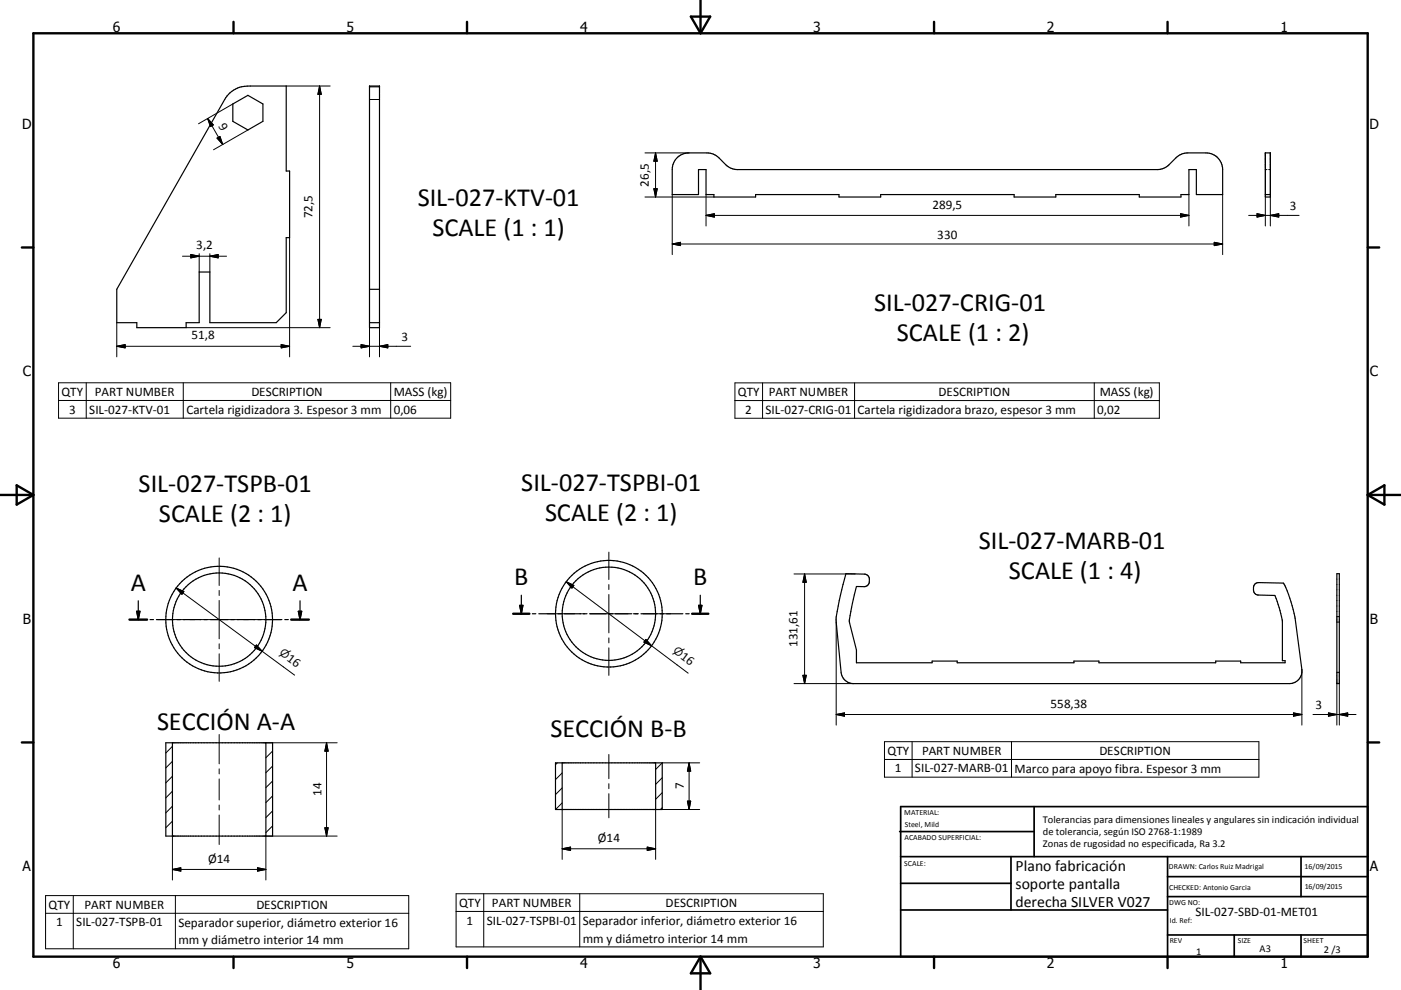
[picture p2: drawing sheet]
<svg xmlns="http://www.w3.org/2000/svg" width="420mm" height="297mm" viewBox="0 0 420 297" stroke-linecap="round" stroke-linejoin="round" font-family="sans-serif">
<g fill="none" stroke="#000" stroke-width=".36">
<path d="M69 27.8a8.1 8.1 0 0 1 6-2h10.8v25.5h1v20h-1v22.5l-3 3h-19.9v-15.2h-3.2v15.2h-3.9v1.5h-14.8v-1.5h-6v-10l32.4-56.9zM69.8 31.2l4.5-2.6 4.5 2.6v5.2l-4.5 2.6-4.5-2.6zM110.8 25.8h3v72.5h-3zM110.8 26h3M202.8 47.5a5.1 5.1 0 0 1 3.7-1.6h5.5a5.1 5.1 0 0 1 3.5 1.4l2.1 2.1a5 5 0 0 0 3.5 1.5h125.9a4.9 4.9 0 0 0 3.5-1.5l2.1-2.1a5.1 5.1 0 0 1 3.5-1.4h5.5a5 5 0 0 1 5 5v7.5h-7.9v-7.5h-2.3v7.5h-2.3v.7h-12.5v-.7h-25.1v.7h-12.5v-.7h-40v.7h-12.5v-.7h-25v.7h-12.5v-.7h-2.3v-7.5h-2.3v7.5h-7.9l.1-8.1 .4-1.5zM379.4 45.9h1.5v13.2h-1.5zM379.4 58.4h1.5M110.8 96.8h3M110.8 86.8h3M156.3 178.6v5.5M210 178.6v5.5M253.6 172.1l5.6 .1a1.92 1.92 0 0 1 1.5 2 1.92 1.92 0 0 1-1.6 1.8h-2.3a50.3 50.3 0 0 0-2.1 10.6l2.1 8.4v3.8h22.7v-.5h7.5v.5h35v-.5h7.5v.5h35v-.5h7.5v.5h13.3v-.6h-.8v-11.9l-1.9-6.8-.4-.9-4.9-.1a1.91 1.91 0 0 1-1.5-1.9 1.91 1.91 0 0 1 1.6-1.8l7.4 .1a38.9 38.9 0 0 1 3.5 10.7l2 15.2a3.8 3.8 0 0 1-3.7 4.3h-130.7a3.8 3.8 0 0 1-3.7-3.4l-1.5-15.1a68.8 68.8 0 0 1 2.9-14.5z"/>
<path d="M400.8 172.1h.7v33h-.7zM38.8 185.9h5.3M41 183.4h1l-.5 2.5zM41.5 180.2v5.7M45 185.9h1M46.9 185.9h5.3M53.1 185.9h1M55 185.9h5.3M61.1 185.9h1.1M63.1 185.9h5.3M69.2 185.9h1.1M71.2 185.9h5.2"/>
<path d="M77.3 185.9h1.1M79.2 185.9h5.3M85.4 185.9h1M87.3 185.9h5.3M89.4 183.4h1.1l-.6 2.5zM89.9 180.2v5.7M153.9 184.1h4.8M155.8 181.6h1l-.5 2.5zM159.6 184.1h1M161.5 184.1h4.9M167.3 184.1h1M169.2 184.1h4.9"/>
<path d="M174.9 184.1h1.1M176.9 184.1h4.8M182.6 184.1h1M184.5 184.1h4.9M190.3 184.1h1M192.2 184.1h4.8M197.9 184.1h1.1M199.8 184.1h4.9M205.6 184.1h1M207.5 184.1h4.9M209.4 181.6h1l-.4 2.5zM49.7 222.8h32v28h-32z"/>
<path d="M51.7 222.8v28M79.7 222.8v28M166.5 228.9h32v14h-32zM168.5 228.9v14M196.6 228.9v14"/>
<circle cx="65.7" cy="185.9" r="16"/>
<circle cx="65.7" cy="185.9" r="14"/>
<circle cx="182.5" cy="184.1" r="14"/>
<circle cx="182.5" cy="184.1" r="16"/>
</g>
<g fill="none" stroke="#000" stroke-width=".3">
<path d="M62.3 35.6l4.5 7.8M62.3 35.6l1.7 1.9-.9 .5zM69.8 31.2l-10.3 5.9M74.3 39l-10.3 5.9M85.8 25.8h13.2M95.8 25.8v72.5M95.8 25.8l.5 2.5h-1zM110.8 29.9h3M65.1 41.4l.8-.5 .9 2.5zM193.4 45.9h13.1M193.4 59.1h20.6M196 56.6h1l-.5 2.5z"/>
<path d="M196.5 45.9v13.2M196.5 45.9l.5 2.5h-1zM201.5 58.4v18M211.7 58.4v9.4M356.4 58.4v9.4M366.6 58.4v18M379.4 50.9h.5M379.4 45.9v21.9M380.4 50.9h.5M380.9 45.9v21.9M54.7 76.9h13.2M57.2 76.4l2.5 .5-2.5 .5z"/>
<path d="M59.7 76.1v5.5M62.9 76.9l2.5-.5v1zM62.9 76.1v5.5M86.8 71.3v35.8M201.5 73.2h165.1M201.5 73.2l2.5-.5v1zM211.7 64.6h144.7M211.7 64.6l2.5-.5v1zM353.9 64.1l2.5 .5-2.5 .5zM364 72.7l2.6 .5-2.6 .5zM374.4 64.6h15.1M376.9 64.1l2.5 .5-2.5 .5z"/>
<path d="M380.9 64.6l2.5-.5v1zM35 96.8v10.3M55.8 98.3h43.2M95.3 95.8h1l-.5 2.5zM110.8 98.3v8.8M113.8 98.3v8.8M17.6 114.8h117.5v10.7h-117.5zM25.9 114.8v10.7M35 103.9h51.8M35 103.9l2.5-.5v1zM54.9 114.8v10.7M84.3 103.4l2.5 .5-2.5 .5z"/>
<path d="M105.8 103.9h17.3M108.3 103.4l2.5 .5-2.5 .5zM113.8 103.9l2.5-.5v1zM117.1 114.8v10.7M220.3 114.9h127.3v10.6h-127.3zM228.6 114.9v10.6M256.2 114.9v10.6M328.1 114.9v10.6M17.6 120.1h117.5M220.3 120.2h127.3M52.8 176.4l25.8 19M52.8 176.4l2.3 1.1-.6 .8z"/>
<path d="M65.7 167.4v8.2M65.7 177.1v1.5M169.8 174.5l25.5 19.2M169.8 174.5l2.2 1.1-.5 .8zM182.5 165.6v8.3M182.5 175.4v1.5M182.5 178.4v11.5M238 172.2h18.4M241.2 172.2v32.9M241.2 172.2l.5 2.5h-1zM47.2 185.9h8.3M56.9 185.9h1.6"/>
<path d="M59.9 185.9h11.6M65.7 180.1v11.5M65.7 193.2v1.4M65.7 196.1v8.3M73 185.9h1.5M76 185.9h8.2M76.9 193.5l1.7 1.9-2.3-1.1zM78.6 195.4l9.7 7.1M164 184.1h8.3M173.8 184.1h1.5M176.8 184.1h11.5M182.5 191.4v1.5"/>
<path d="M182.5 194.4v8.2M189.8 184.1h1.5M192.8 184.1h8.3M193.6 191.8l1.7 1.9-2.2-1.1zM195.3 193.7l11 8.3M250.7 186.6v30.9M400.8 185h.7M400.8 186.6h.7M238 205.1h17.9M240.7 202.6h1l-.5 2.5zM250.7 214.4h139.6M250.7 214.4l2.5-.5v1z"/>
<path d="M387.8 213.9l2.5 .5-2.5 .5zM390.3 200.8v16.7M393.6 214.4h12.9M398.3 213.9l2.5 .5-2.5 .5zM400.8 201.7h.7M400.8 205.1v12.4M401.5 214.4l2.6-.5v1zM401.5 205.1v12.4M51.7 237.4l-2 2M51.7 232.9l-2 2M51.7 228.4l-2 2M51.7 223.9l-2 2"/>
<path d="M65.7 220.4v8.8M65.7 230.7v1.5M65.7 233.7v6.3M79.7 222.8h21.4M81.7 238.8l-2 2M81.7 234.3l-2 2M81.7 229.8l-2 2M81.7 225.3l-2 2M97.9 222.8v28M97.9 222.8l.5 2.6h-1zM167.1 228.9l-.6 .5M168.5 236.4l-2 2"/>
<path d="M168.5 231.9l-2 2M182.5 226.3v7.3M182.5 235.1v1.5M182.5 238.1v7.2M198.5 237.8l-1.9 2M198.5 233.3l-1.9 2M206.6 228.9v14M206.6 228.9l.5 2.5h-1zM209.8 228.9h-11.3l-1.9 1.9M265.2 222.5h112.2v10.7h-112.2zM265.2 227.8h112.2M273.5 222.5v10.7"/>
<path d="M303.3 222.5v10.7M51.7 250.8h.1M51.7 246.4l-2 1.9M51.7 241.9l-2 2M51.7 250.8v13.2M65.7 241.5v1.5M65.7 244.5v8.8M81.7 247.8l-2 2M81.7 243.3l-2 2M97.4 248.3h1l-.5 2.5zM101.1 250.8h-21.4v13.2M168.5 240.9l-1.9 2"/>
<path d="M168.5 254.6h28.1M168.5 254.6l2.6-.5v1.1zM168.5 242.9v14.9M194 254.1l2.6 .5-2.6 .6zM196.6 242.9v14.9M198.5 242.3l-.5 .6M198.5 242.9h11.3M206.1 240.3h1l-.5 2.6zM13.7 268.7h108.8v15.9h-108.8zM13.7 274h108.8M22 268.7v15.9M51.7 260.8h28"/>
<path d="M51.7 260.8l2.5-.5v1.1zM52.6 268.7v15.9M77.2 260.3l2.5 .5-2.5 .6zM136.7 268.1h110.1v16h-110.1zM136.7 273.4h110.1M145 268.1v16M173.8 268.1v16"/>
</g>
<g fill="none" stroke="#000" stroke-width=".71">
<path d="M10 10h400v277h-400zM70 6.6v3.4M140 6.6v3.4M207.1 5h5.8l-2.9 5zM210 0v10M280 6.6v3.4M350 6.6v3.4M6.6 74.2h3.4M410 74.2h3.5M0 148.5h10M5 145.6l5 2.9-5 2.9zM410 148.5h10.1"/>
<path d="M410 148.5l5.1-2.9v5.8zM38.8 185.9h5.3M87.3 185.9h5.3M153.9 184.1h4.8M207.5 184.1h4.9M6.6 222.7h3.4M410 222.7h3.5M70 287v3.4M140 287v3.4M210 287v10M210 287l2.9 5h-5.8zM280 287v3.4"/>
<path d="M350 287v3.4"/>
</g>
<g fill="none" stroke="#000" stroke-width=".51">
<path d="M269.7 249.5h40.3M270 242h140v45h-140zM270 257h140M303.1 257v16M310 242v15M350 257v30M390.1 257v12M270 265h33.1M270 273h80M350 269h60M350 263h60M350 280.5h60"/>
<path d="M370 280.5v6.5M390.1 280.5v6.5"/>
</g>
<path d="M41 183.4h1l-.5 2.5zM89.4 183.4h1.1l-.6 2.5zM155.8 181.6h1l-.5 2.5zM209.4 181.6h1l-.4 2.5z" fill="#000" stroke="#000" stroke-width=".36"/>
<g fill="#000" stroke="#000" stroke-width=".3">
<path d="M62.3 35.6l1.7 1.9-.9 .5zM95.8 25.8l.5 2.5h-1zM65.1 41.4l.8-.5 .9 2.5zM196 56.6h1l-.5 2.5zM196.5 45.9l.5 2.5h-1zM57.2 76.4l2.5 .5-2.5 .5zM62.9 76.9l2.5-.5v1zM201.5 73.2l2.5-.5v1zM211.7 64.6l2.5-.5v1zM353.9 64.1l2.5 .5-2.5 .5zM364 72.7l2.6 .5-2.6 .5zM376.9 64.1l2.5 .5-2.5 .5z"/>
<path d="M380.9 64.6l2.5-.5v1zM95.3 95.8h1l-.5 2.5zM35 103.9l2.5-.5v1zM84.3 103.4l2.5 .5-2.5 .5zM108.3 103.4l2.5 .5-2.5 .5zM113.8 103.9l2.5-.5v1zM52.8 176.4l2.3 1.1-.6 .8zM169.8 174.5l2.2 1.1-.5 .8zM241.2 172.2l.5 2.5h-1zM76.9 193.5l1.7 1.9-2.3-1.1zM193.6 191.8l1.7 1.9-2.2-1.1zM240.7 202.6h1l-.5 2.5z"/>
<path d="M250.7 214.4l2.5-.5v1zM387.8 213.9l2.5 .5-2.5 .5zM398.3 213.9l2.5 .5-2.5 .5zM401.5 214.4l2.6-.5v1zM97.9 222.8l.5 2.6h-1zM206.6 228.9l.5 2.5h-1zM97.4 248.3h1l-.5 2.5zM168.5 254.6l2.6-.5v1.1zM194 254.1l2.6 .5-2.6 .6zM206.1 240.3h1l-.5 2.6zM51.7 260.8l2.5-.5v1.1zM77.2 260.3l2.5 .5-2.5 .6z"/>
</g>
<g font-size="7.9">
<text x="125.2" y="61.7">SIL-027-KTV-01</text>
<text x="129.6" y="70.8">SCALE (1 : 1)</text>
<text x="262" y="93.2">SIL-027-CRIG-01</text>
<text x="268.9" y="102.2">SCALE (1 : 2)</text>
<text x="41.6" y="147.6">SIL-027-TSPB-01</text>
<text x="156.3" y="147.3">SIL-027-TSPBI-01</text>
<text x="47.7" y="156.5">SCALE (2 : 1)</text>
<text x="163.4" y="156.3">SCALE (2 : 1)</text>
<text x="293.5" y="164.7">SIL-027-MARB-01</text>
<text x="302.4" y="173.7">SCALE (1 : 4)</text>
<text x="39.2" y="177.4">A</text>
<text x="87.7" y="177.4">A</text>
<text x="154.2" y="175.6">B</text>
<text x="207.9" y="175.6">B</text>
<text x="47.1" y="219">SECCIÓN A-A</text>
<text x="165" y="221.1">SECCIÓN B-B</text>
</g>
<g font-size="4.7">
<text x="304.5" y="261.2">Plano fabricación</text>
<text x="304.5" y="266.6">soporte pantalla</text>
<text x="304.5" y="272">derecha SILVER V027</text>
</g>
<g font-size="4.2">
<text x="33.9" y="9.6">6</text>
<text x="103.9" y="9.6">5</text>
<text x="173.9" y="9.6">4</text>
<text x="243.8" y="9.6">3</text>
<text x="313.9" y="9.6">2</text>
<text x="383.9" y="9.6">1</text>
<text x="6.7" y="38.7">D</text>
<text x="410.5" y="38.7">D</text>
<text x="6.9" y="112.9">C</text>
<text x="410.7" y="112.9">C</text>
<text x="6.9" y="187.1">B</text>
<text x="410.7" y="187.1">B</text>
<text x="6.8" y="261.4">A</text>
<text x="410.7" y="261.4">A</text>
<text x="33.9" y="290.4">6</text>
<text x="103.9" y="290.4">5</text>
<text x="173.9" y="290.4">4</text>
<text x="243.8" y="290.4">3</text>
<text x="313.9" y="290.4">2</text>
<text x="383.9" y="290.4">1</text>
</g>
<g font-size="3.9">
<text x="65.4" y="37.8" transform="rotate(60 65.4 37.8)">9</text>
<text x="194.5" y="56" transform="rotate(-90 194.5 56)">26,5</text>
<text x="93.7" y="65.5" transform="rotate(-90 93.7 65.5)">72,5</text>
<text x="279.6" y="62.6">289,5</text>
<text x="386.7" y="63.1">3</text>
<text x="281" y="71.6">330</text>
<text x="58.8" y="74.8">3,2</text>
<text x="57.4" y="101.8">51,8</text>
<text x="120.4" y="102.4">3</text>
<text x="18.5" y="118.8">QTY</text>
<text x="28.4" y="118.8">PART NUMBER</text>
<text x="75.4" y="118.8">DESCRIPTION</text>
<text x="118" y="118.9">MASS (kg)</text>
<text x="221.2" y="118.8">QTY</text>
<text x="230.5" y="118.8">PART NUMBER</text>
<text x="281.3" y="118.8">DESCRIPTION</text>
<text x="329.7" y="118.9">MASS (kg)</text>
<text x="20.7" y="124.1">3</text>
<text x="26.8" y="124.1">SIL-027-KTV-01</text>
<text x="55.9" y="124.1">Cartela rigidizadora 3. Espesor 3 mm</text>
<text x="118" y="124.1">0,06</text>
<text x="223.4" y="124.1">2</text>
<text x="229.5" y="124.1">SIL-027-CRIG-01</text>
<text x="257.1" y="124.2">Cartela rigidizadora brazo, espesor 3 mm</text>
<text x="328.9" y="124.1">0,02</text>
<text x="203.8" y="197.4" transform="rotate(37 203.8 197.4)">16</text>
<text x="239.1" y="194.1" transform="rotate(-90 239.1 194.1)">131,61</text>
<text x="85.8" y="198" transform="rotate(36 85.8 198)">16</text>
<text x="315" y="212.3">558,38</text>
<text x="394.4" y="212.8">3</text>
<text x="266.1" y="226.4">QTY</text>
<text x="276.4" y="226.4">PART NUMBER</text>
<text x="329.6" y="226.4">DESCRIPTION</text>
<text x="268.3" y="231.7">1</text>
<text x="274.3" y="231.7">SIL-027-MARB-01</text>
<text x="304.1" y="231.8">Marco para apoyo fibra. Espesor 3 mm</text>
<text x="96.4" y="238.8" transform="rotate(-90 96.4 238.8)">14</text>
<text x="205.1" y="236.8" transform="rotate(-90 205.1 236.8)">7</text>
<text x="179.2" y="252.6">Ø14</text>
<text x="62.4" y="258.8">Ø14</text>
<text x="14.6" y="272.6">QTY</text>
<text x="25.3" y="272.6">PART NUMBER</text>
<text x="76.9" y="272.6">DESCRIPTION</text>
<text x="137.7" y="272">QTY</text>
<text x="147.5" y="272">PART NUMBER</text>
<text x="199.6" y="272">DESCRIPTION</text>
<text x="358.4" y="274.9">SIL-027-SBD-01-MET01</text>
<text x="16.8" y="277.9">1</text>
<text x="22.9" y="277.9">SIL-027-TSPB-01</text>
<text x="53.5" y="278">Separador superior, diámetro exterior 16</text>
<text x="139.9" y="277.4">1</text>
<text x="146" y="277.4">SIL-027-TSPBI-01</text>
<text x="174.8" y="277.5">Separador inferior, diámetro exterior 16</text>
<text x="53.5" y="283.3">mm y diámetro interior 14 mm</text>
<text x="174.8" y="282.8">mm y diámetro interior 14 mm</text>
</g>
<g font-size="3.3">
<text x="83.6" y="196.3" transform="rotate(36 83.6 196.3)">⌀</text>
<text x="201.6" y="195.7" transform="rotate(37 201.6 195.7)">⌀</text>
</g>
<g font-size="3.1">
<text x="312.7" y="246.8">Tolerancias para dimensiones lineales y angulares sin indicación individual</text>
<text x="312.7" y="250.4">de tolerancia, según ISO 2768-1:1989</text>
<text x="312.7" y="254">Zonas de rugosidad no especificada, Ra 3.2</text>
<text x="358.6" y="286.5">1</text>
<text x="377.6" y="285.6">A3</text>
<text x="396.9" y="285.9">2 /3</text>
</g>
<g font-size="2.4">
<text x="271.1" y="244.4">MATERIAL:</text>
<text x="271.2" y="252">ACABADO SUPERFICIAL:</text>
<text x="271.3" y="248">Steel, Mild</text>
<text x="271.1" y="259.7">SCALE:</text>
<text x="350.4" y="260.8">DRAWN: Carlos Ruiz Madrigal</text>
<text x="391.1" y="260.6">16/09/2015</text>
<text x="350.5" y="267">CHECKED: Antonio Garcia</text>
<text x="391.2" y="266.7">16/09/2015</text>
<text x="350.5" y="271.4">DWG NO:</text>
<text x="350.7" y="276.9">Id. Ref:</text>
<text x="350.7" y="282.8">REV</text>
<text x="371.1" y="282.9">SIZE</text>
<text x="390.8" y="283">SHEET</text>
</g>
</svg>
